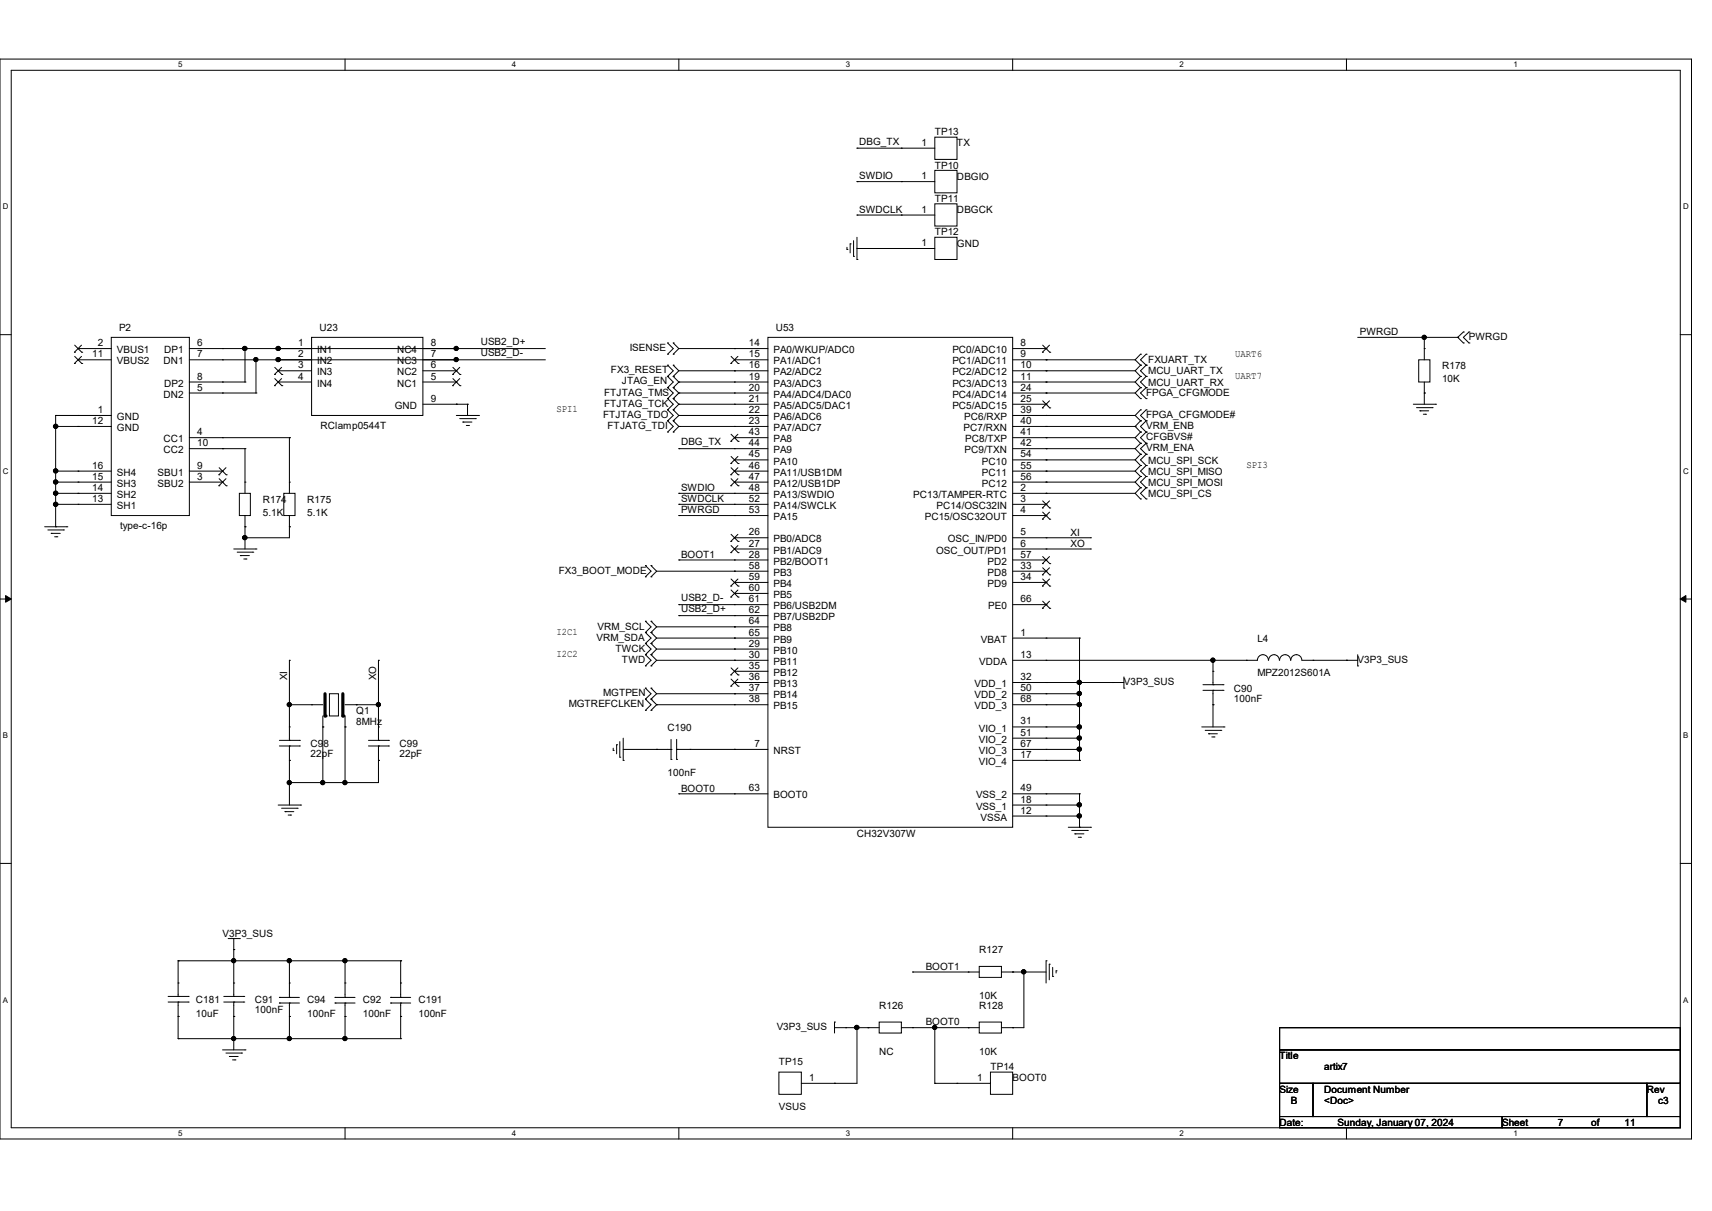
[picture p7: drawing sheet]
<svg xmlns="http://www.w3.org/2000/svg" width="297mm" height="210mm" viewBox="0 0 297 210" stroke-linecap="round" stroke-linejoin="round" font-family="sans-serif">
<path d="M0 10.2h293.5v187.3h-293.5zM1.9 12.2h289.6v183.4h-289.6z" fill="none" stroke="#000" stroke-width=".17"/>
<g fill="#fff">
<path d="M30.9 10.5h.8v1.5h-.8z"/>
<path d="M30.9 195.8h.8v1.5h-.8z"/>
</g>
<path d="M59.9 10.2v2M59.9 195.6v1.9" fill="none" stroke="#000" stroke-width=".17"/>
<g fill="#fff">
<path d="M88.8 10.5h.8v1.5h-.8z"/>
<path d="M88.8 195.8h.8v1.5h-.8z"/>
</g>
<path d="M117.8 10.2v2M117.8 195.6v1.9" fill="none" stroke="#000" stroke-width=".17"/>
<g fill="#fff">
<path d="M146.7 10.5h.8v1.5h-.8z"/>
<path d="M146.7 195.8h.8v1.5h-.8z"/>
</g>
<path d="M175.7 10.2v2M175.7 195.6v1.9" fill="none" stroke="#000" stroke-width=".17"/>
<g fill="#fff">
<path d="M204.6 10.5h.8v1.5h-.8z"/>
<path d="M204.6 195.8h.8v1.5h-.8z"/>
</g>
<path d="M233.6 10.2v2M233.6 195.6v1.9" fill="none" stroke="#000" stroke-width=".17"/>
<g fill="#fff">
<path d="M262.6 10.5h.7v1.5h-.7z"/>
<path d="M262.6 195.8h.7v1.5h-.7z"/>
<path d="M.5 35.1h1v1.5h-1z"/>
<path d="M292 35.1h1v1.5h-1z"/>
<path d="M.5 80.9h1v1.6h-1z"/>
<path d="M292 80.9h1v1.6h-1z"/>
</g>
<path d="M0 58h1.9M291.5 58h2" fill="none" stroke="#000" stroke-width=".17"/>
<g fill="#fff">
<path d="M.5 126.8h.9v1.5h-.9z"/>
<path d="M292 126.8h.9v1.5h-.9z"/>
</g>
<path d="M0 103.9h1.9M291.5 103.9h2" fill="none" stroke="#000" stroke-width=".17"/>
<path d="M1 103.3l.9 .6-.9 .5zM291.5 103.9l1-.6v1.1z" fill="#000" stroke="#000" stroke-width=".17"/>
<g fill="#fff">
<path d="M.5 172.6h.9v1.6h-.9z"/>
<path d="M292 172.6h.9v1.6h-.9z"/>
</g>
<g fill="none" stroke="#000" stroke-width=".17">
<path d="M148.7 31.5h.1M148.7 37.3h.1M148.7 25.7h.1M148.7 25.7h13.5M148.7 31.5h13.5M148.7 37.3h13.5M156.4 25.7h.1M156.4 31.5h.1M156.4 37.3h.1M162.2 23.8h3.8v3.8h-3.8zM162.2 29.5h3.8v3.9h-3.8zM162.2 35.3h3.8v3.9h-3.8z"/>
<path d="M13 59.9l1.2 1.2M14.1 59.9l-1.2 1.2M19.3 58.5h13.6v30.9h-13.6zM54.1 58.5h19.3v13.6h-19.3zM115.8 59.5h.1M115.8 59.5l1 1-1 .9M116.8 59.5h.1M116.8 59.5l1 1M133.2 58.5h42.5v85h-42.5zM146.9 43.3h.1M146.9 42.9v.4M147.5 42.3h.1"/>
<path d="M147.5 42.3v1.6M148.1 44.4h.1M148.1 41.7v2.7M148.7 45h.1M148.7 43.1h.1M148.7 41.1v3.9M148.7 43.1h13.5M156.4 43.1h.1M162.2 41.1h3.8v3.9h-3.8zM180.9 59.9l1.2 1.2M182.1 59.9l-1.3 1.2M235.5 58.5h17.4"/>
<path d="M247.1 58.5h.1M247.1 58.5v3.9M252.9 58.5h.1M252.9 58.5l1 1M253.9 57.6h.1M253.9 59.5h.1M253.9 57.6l-1 .9M254.8 59.5h.1M254.8 57.6h.1M254.8 57.6l-.9 .9 .9 1M9.7 72.1h.1M9.7 74h.1"/>
<path d="M9.7 72.1h9.6M9.7 74h9.6M9.7 72.1v19.3M12.9 61.1h.1M12.9 63h.1M13 61.8l1.2 1.2M13.5 72.1h.1M13.5 60.5h.1M13.5 62.4h.1M13.5 74h.1M13.5 60.5h5.8M13.5 62.4h5.8"/>
<path d="M14.1 61.8l-1.2 1.2M14.2 61.1h.1M14.2 63h.1M32.9 60.5h61.7M32.9 62.4h61.7M32.9 66.3h9.6M32.9 68.2h11.5M32.9 75.9h17.3M32.9 77.8h9.6M38.6 75.9h.1M38.6 68.2h.1M38.6 60.5h.1"/>
<path d="M38.6 62.4h.1M38.6 66.3h.1M38.6 77.8h.1M42.5 60.5h.1M42.5 66.3h.1M42.5 77.8h.1M42.5 60.5v5.8M42.5 77.8v7.8M44.4 62.4h.1M44.4 68.2h.1M44.4 62.4v5.8M47.6 64.9h.1"/>
<path d="M47.6 66.9h.1M47.7 63.7l1.2 1.2M47.7 65.7l1.2 1.2M48.3 60.5h.1M48.3 62.4h.1M48.3 64.3h.1M48.3 66.3h.1M48.3 64.3h5.8M48.3 66.3h5.8M48.9 63.7l-1.3 1.2M48.9 65.7l-1.3 1.2M48.9 64.9h.1"/>
<path d="M48.9 66.9h.1M50.2 75.9h.1M50.2 75.9v9.7M73.4 70.1h7.7M73.4 64.3h5.8M73.4 66.3h5.8M78.5 66.9h.1M78.5 64.9h.1M78.6 65.7l1.2 1.2M78.6 63.7l1.2 1.2M79.2 66.3h.1M79.2 64.3h.1"/>
<path d="M79.2 62.4h.1M79.2 60.5h.1M79.2 70.1h.1M79.2 72.1h3.8M79.8 72.6h2.7M79.8 65.7l-1.3 1.2M79.8 63.7l-1.3 1.2M79.8 66.9h.1M79.8 64.9h.1M80.3 73.2h.1M80.3 73.2h1.6M80.9 73.8h.4"/>
<path d="M81.1 70.1h.1M81.1 70.1v2M81.3 73.8h.1M82.5 72.6h.1M83 72.1h.1M115.8 61.4h.1M115.8 69.1h.1M115.8 71.1h.1M115.8 73h.1M115.8 74.9h.1M115.8 67.2h.1M115.8 65.3h.1"/>
<path d="M115.8 63.3h.1M115.8 69.1l1 1-1 1M115.8 71.1l1 1-1 .9M115.8 73l1 1-1 .9M115.8 67.2l1 1-1 .9M115.8 65.3l1 1-1 .9M115.8 63.3l1 1-1 1M116.8 61.4h.1M116.8 71.1h.1M116.8 69.1h.1M116.8 73h.1M116.8 74.9h.1"/>
<path d="M116.8 67.2h.1M116.8 65.3h.1M116.8 63.3h.1M116.8 69.1l1 1M116.8 71.1l1 1M116.8 73l1 1M116.8 67.2l1 1M116.8 65.3l1 1M116.8 63.3l1 1M117.8 68.2h.1M117.8 72.1h.1M117.8 74h.1"/>
<path d="M117.8 66.3h.1M117.8 70.1h.1M117.8 77.8h.1M117.8 72.1h15.4M117.8 70.1h15.4M117.8 60.5l-1 .9M117.8 70.1l-1 1M117.8 72.1l-1 .9M117.8 74l-1 .9M117.8 68.2l-1 .9M117.8 66.3l-1 .9M117.8 64.3l-1 1"/>
<path d="M117.8 60.5h15.4M117.8 64.3h15.4M117.8 66.3h15.4M117.8 68.2h15.4M117.8 74h15.4M117.8 77.8h15.4M126.8 63h.1M126.8 76.5h.1M126.8 61.8l1.3 1.2M126.8 75.3l1.3 1.2M126.8 79.2l1.3 1.2M127.4 60.5h.1"/>
<path d="M127.4 62.4h.1M127.4 64.3h.1M127.4 66.3h.1M127.4 68.2h.1M127.4 70.1h.1M127.4 72.1h.1M127.4 74h.1M127.4 75.9h.1M127.4 77.8h.1M127.4 79.8h.1M127.4 62.4h5.8M127.4 75.9h5.8"/>
<path d="M127.4 79.8h5.8M128 61.8l-1.2 1.2M128 75.3l-1.2 1.2M128 79.2l-1.2 1.2M128.1 63h.1M128.1 76.5h.1M175.7 72.1h21.2M175.7 70.1h5.8M175.7 60.5h5.8M175.7 62.4h21.2M175.7 64.3h21.2M175.7 66.3h21.2"/>
<path d="M175.7 68.2h21.2M175.7 74h21.2M175.7 75.9h21.2M175.7 77.8h21.2M175.7 79.8h21.2M180.8 61.1h.1M180.8 70.7h.1M180.9 69.5l1.2 1.2M181.5 60.5h.1M181.5 62.4h.1M181.5 64.3h.1M181.5 66.3h.1"/>
<path d="M181.5 68.2h.1M181.5 70.1h.1M181.5 72.1h.1M181.5 74h.1M181.5 75.9h.1M181.5 77.8h.1M181.5 79.8h.1M182.1 69.5l-1.3 1.2M182.1 61.1h.1M182.1 70.7h.1M196.9 74h.1M196.9 64.3l1 1"/>
<path d="M196.9 66.3l1 .9M196.9 62.4l1 .9M196.9 68.2l1 .9M196.9 79.8l1 .9M196.9 77.8l1 1M196.9 75.9l1 1M196.9 74l1 .9M196.9 72.1l1 .9M197.9 63.3h.1M197.9 65.3h.1M197.9 67.2h.1M197.9 61.4h.1"/>
<path d="M197.9 69.1h.1M197.9 78.8h.1M197.9 76.9h.1M197.9 74.9h.1M197.9 73h.1M197.9 71.1h.1M197.9 63.3l-1 1M197.9 65.3l-1 1M197.9 61.4l-1 1M197.9 67.2l-1 1M197.9 78.8l-1 1M197.9 76.9l-1 .9"/>
<path d="M197.9 74.9l-1 1M197.9 73l-1 1M197.9 71.1l-1 1M198.8 65.3h.1M198.8 63.3h.1M198.8 67.2h.1M198.8 61.4h.1M198.8 69.1h.1M198.8 78.8h.1M198.8 76.9h.1M198.8 74.9h.1M198.8 73h.1"/>
<path d="M198.8 71.1h.1M198.8 63.3l-.9 1 .9 1M198.8 65.3l-.9 1 .9 .9M198.8 61.4l-.9 1 .9 .9M198.8 67.2l-.9 1 .9 .9M198.8 78.8l-.9 1 .9 .9M198.8 76.9l-.9 .9 .9 1M198.8 74.9l-.9 1 .9 1M198.8 73l-.9 1 .9 .9M198.8 71.1l-.9 1 .9 .9M245.2 70.1h3.8M245.7 70.7h2.8"/>
<path d="M246.1 62.4h2v3.9h-2zM246.3 71.2h.1M246.3 71.2h1.6M246.9 71.8h.4M247.1 68.2h.1M247.1 60.5h.1M247.1 66.3v3.8M247.3 71.8h.1M248.5 70.7h.1M249 70.1h.1M7.7 91.4h3.9M8.3 91.9h2.7"/>
<path d="M8.9 92.5h.1M8.9 92.5h1.6M9.5 93.1h.4M9.7 81.7h.1M9.7 83.6h.1M9.7 85.6h.1M9.7 87.5h.1M9.7 91.4h.1M9.7 85.6h9.6M9.7 87.5h9.6M9.7 81.7h9.6M9.7 83.6h9.6"/>
<path d="M9.9 93.1h.1M11 91.9h.1M11.6 91.4h.1M13.5 87.5h.1M13.5 85.6h.1M13.5 83.6h.1M13.5 81.7h.1M32.9 81.7h5.7M32.9 83.6h5.7M38 84.2h.1M38 82.3h.1M38 83l1.2 1.2"/>
<path d="M38 81.1l1.2 1.2M38.6 83.6h.1M38.6 81.7h.1M39.2 83l-1.2 1.2M39.2 81.1l-1.2 1.2M39.2 84.2h.1M39.2 82.3h.1M40.6 95.2h3.8M41.1 95.8h2.8M41.5 85.6h1.9v3.8h-1.9zM41.7 96.4h.1M41.7 96.4h1.6"/>
<path d="M42.3 96.9h.4M42.5 91.4h.1M42.5 83.6h.1M42.5 93.3h.1M42.5 89.4v5.8M42.7 96.9h.1M43.9 95.8h.1M44.4 95.2h.1M49.2 85.6h2v3.8h-2zM50.2 91.4h.1M50.2 83.6h.1M50.2 89.4v3.9h-7.7"/>
<path d="M112 98.1h.1M112 98.1l.9 1-.9 .9M112.9 98.1h.1M112.9 98.1l1 1M113.9 99.1l-1 .9M113.9 99.1h19.3M117.8 97.1h.1M117.8 87.5h.1M117.8 85.6h.1M117.8 89.4h.1M117.8 85.6h15.4M117.8 87.5h15.4"/>
<path d="M117.8 89.4h15.4M117.8 97.1h15.4M126.8 93.9h.1M126.8 95.8h.1M126.8 80.4h.1M126.8 82.3h.1M126.8 84.2h.1M126.8 81.1l1.3 1.2M126.8 83l1.3 1.2M126.8 92.7l1.3 1.2M126.8 94.6l1.3 1.2M127.4 93.3h.1"/>
<path d="M127.4 95.2h.1M127.4 97.1h.1M127.4 81.7h.1M127.4 83.6h.1M127.4 85.6h.1M127.4 87.5h.1M127.4 89.4h.1M127.4 99.1h.1M127.4 95.2h5.8M127.4 93.3h5.8M127.4 81.7h5.8M127.4 83.6h5.8"/>
<path d="M128 94.6l-1.2 1.2M128 92.7l-1.2 1.2M128 81.1l-1.2 1.2M128 83l-1.2 1.2M128.1 93.9h.1M128.1 95.8h.1M128.1 80.4h.1M128.1 82.3h.1M128.1 84.2h.1M175.7 95.2h13.5M175.7 85.6h21.2M175.7 87.5h5.8"/>
<path d="M175.7 89.4h5.8M175.7 93.3h13.5M175.7 97.1h5.8M175.7 99.1h5.8M175.7 81.7h21.2M175.7 83.6h21.2M180.8 88.1h.1M180.8 90h.1M180.8 99.7h.1M180.8 97.7h.1M180.9 86.9l1.2 1.2M180.9 88.8l1.2 1.2"/>
<path d="M180.9 98.5l1.2 1.2M180.9 96.5l1.2 1.2M181.5 85.6h.1M181.5 87.5h.1M181.5 89.4h.1M181.5 93.3h.1M181.5 95.2h.1M181.5 99.1h.1M181.5 81.7h.1M181.5 83.6h.1M181.5 97.1h.1M182.1 86.9l-1.3 1.2"/>
<path d="M182.1 88.8l-1.3 1.2M182.1 98.5l-1.3 1.2M182.1 96.5l-1.3 1.2M182.1 88.1h.1M182.1 90h.1M182.1 99.7h.1M182.1 97.7h.1M189.2 93.3h.1M189.2 95.2h.1M196.9 81.7l1 .9M196.9 83.6l1 1M196.9 85.6l1 .9"/>
<path d="M197.9 80.7h.1M197.9 82.6h.1M197.9 84.6h.1M197.9 86.5h.1M197.9 80.7l-1 1M197.9 82.6l-1 1M197.9 84.6l-1 1M198.8 80.7h.1M198.8 82.6h.1M198.8 84.6h.1M198.8 86.5h.1M198.8 80.7l-.9 1 .9 .9"/>
<path d="M198.8 82.6l-.9 1 .9 1M198.8 84.6l-.9 1 .9 .9M50.2 114.5h.1M50.2 114.5v13.9M65.7 114.5h.1M65.7 114.5v13.9M112 113.5h.1M112 115.5h.1M112 111.6h.1M112 107.7h.1M112 109.7h.1M112 100h.1"/>
<path d="M112 119.3h.1M112 113.5l.9 1-.9 1M112 111.6l.9 1-.9 .9M112 107.7l.9 1-.9 1M112 109.7l.9 1-.9 .9M112 119.3l.9 1-.9 .9M112.9 115.5h.1M112.9 113.5h.1M112.9 111.6h.1M112.9 109.7h.1M112.9 107.7h.1M112.9 100h.1"/>
<path d="M112.9 119.3h.1M112.9 113.5l1 1M112.9 111.6l1 1M112.9 107.7l1 1M112.9 109.7l1 1M112.9 119.3l1 1M113.9 114.5h19.3M113.9 114.5l-1 1M113.9 112.6l-1 .9M113.9 108.7l-1 1M113.9 110.7l-1 .9M113.9 110.7h19.3"/>
<path d="M113.9 112.6h19.3M113.9 108.7h19.3M117.8 104.9h.1M117.8 106.8h.1M117.8 104.9h15.4M117.8 106.8h15.4M126.8 117.1h.1M126.8 119h.1M126.8 101.6h.1M126.8 103.5h.1M126.8 115.8l1.3 1.3M126.8 117.8l1.3 1.2"/>
<path d="M126.8 100.4l1.3 1.2M126.8 102.3l1.3 1.2M127.4 112.6h.1M127.4 114.5h.1M127.4 116.4h.1M127.4 118.4h.1M127.4 101h.1M127.4 102.9h.1M127.4 104.9h.1M127.4 106.8h.1M127.4 108.7h.1M127.4 110.7h.1"/>
<path d="M127.4 118.4h5.8M127.4 101h5.8M127.4 116.4h5.8M127.4 102.9h5.8M128 100.4l-1.2 1.2M128 115.8l-1.2 1.3M128 117.8l-1.2 1.2M128 102.3l-1.2 1.2M128.1 117.1h.1M128.1 119h.1M128.1 101.6h.1M128.1 103.5h.1"/>
<path d="M175.7 114.5h42.4a.95 .95 0 0 1 1-1 .95 .95 0 0 1 .9 1M175.7 118.4h19.3M175.7 110.7h11.6M175.7 101h5.8M175.7 104.9h5.8M180.8 101.6h.1M180.8 105.5h.1M180.9 100.4l1.2 1.2M180.9 104.3l1.2 1.2M181.5 110.7h.1M181.5 114.5h.1M181.5 118.4h.1"/>
<path d="M181.5 101h.1M181.5 104.9h.1M182.1 100.4l-1.3 1.2M182.1 104.3l-1.3 1.2M182.1 101.6h.1M182.1 105.5h.1M187.3 118.4h.1M187.3 110.7h.1M187.3 110.7v21.2M193 118.4h.1M195 119.3h.1M195 117.4v1.9"/>
<path d="M208.7 119.7h3.5M208.7 118.7h3.5M210.4 118.7h.1M210.4 119.7h.1M210.4 116.4h.1M210.4 114.5h.1M210.4 114.5v4.2M210.4 119.7v6.4M212.2 119.7h.1M212.2 118.7h.1M216.2 114.5h.1M222 114.5a.93 .93 0 0 0-1-1 .93 .93 0 0 0-.9 1"/>
<path d="M223.9 114.5a.95 .95 0 0 0-1-1 .95 .95 0 0 0-.9 1M225.8 114.5a.95 .95 0 0 0-.9-1 .95 .95 0 0 0-1 1M225.9 114.5h9.6M227.8 114.5h.1M233.6 114.5h.1M235.5 115.5h.1M235.5 113.5v2M48.3 139.6h3.9M48.5 129.4h3.4M48.5 128.4h3.4M50.2 128.4h.1M50.2 129.4h.1"/>
<path d="M50.2 126.1h.1M50.2 131.9h.1M50.2 122.2h.1M50.2 135.7h.1M50.2 129.4v10.2M50.2 122.2h5.8M51.9 129.4h.1M51.9 128.4h.1M52.2 139.6h.1M54.1 122.2h.1M56 126.1h.1M56 135.7h.1"/>
<path d="M56 124.2v11.5M57.1 120.3h1.6v3.9h-1.6zM59.9 126.1h.1M59.9 135.7h.1M59.9 122.2h5.8M59.9 124.2v11.5M61.8 122.2h.1M63.9 129.4h3.5M63.9 128.4h3.5M65.7 128.4h.1M65.7 129.4h.1M65.7 126.1h.1"/>
<path d="M65.7 131.9h.1M65.7 122.2h.1M65.7 129.4v6.3h-15.5M67.4 129.4h.1M67.4 128.4h.1M106.4 130.1h.1M106.4 129.8v.3M107 129.2h.1M107 129.2v1.5M107.5 131.3h.1M107.5 128.6v2.7M108.1 131.9h.1"/>
<path d="M108.1 128v3.9M108.1 130h8.3M112 121.2h.1M112 123.2h.1M112 121.2l.9 1-.9 1M112.9 123.2h.1M112.9 121.2h.1M112.9 121.2l1 1M113.9 130h.1M113.9 122.2h.1M113.9 122.2l-1 1M113.9 120.3l-1 .9"/>
<path d="M113.9 122.2h19.3M113.9 120.3h19.3M116.4 131.7h.1M116.4 130h.1M116.4 128.2v3.5M117.4 130h.1M117.4 131.7h.1M117.4 130h15.8M117.4 128.2v3.5M117.8 137.7h.1M117.8 137.7h15.4M119.7 130h.1"/>
<path d="M127.4 130h.1M127.4 120.3h.1M127.4 122.2h.1M127.4 137.7h.1M175.7 139.6h11.6M175.7 126.1h11.6M175.7 122.2h11.6M175.7 130h11.6M175.7 131.9h11.6M175.7 120.3h11.6M175.7 137.7h11.6M175.7 128h11.6"/>
<path d="M181.5 131.9h.1M181.5 139.6h.1M181.5 126.1h.1M181.5 137.7h.1M181.5 120.3h.1M181.5 128h.1M181.5 130h.1M181.5 122.2h.1M187.3 137.7h.1M187.3 139.6h.1M187.3 131.9h.1M187.3 120.3h.1"/>
<path d="M187.3 122.2h.1M187.3 126.1h.1M187.3 128h.1M187.3 130h.1M187.3 137.7v5.8M208.5 126.1h3.8M209.1 126.7h2.7M209.7 127.3h.1M209.7 127.3h1.5M210.2 127.8h.4M210.4 122.2h.1M210.6 127.8h.1"/>
<path d="M211.8 126.7h.1M212.3 126.1h.1M0 149.7h1.9M48.9 140.2h2.7M49.4 140.8h.1M49.4 140.8h1.6M50 141.4h.4M50.4 141.4h.1M51.6 140.2h.1M175.7 141.5h11.6M181.5 141.5h.1M185.3 143.5h3.9"/>
<path d="M185.9 144h2.7M186.5 144.6h.1M186.5 144.6h1.5M187.1 145.2h.4M187.3 141.5h.1M187.3 143.5h.1M187.5 145.2h.1M188.6 144h.1M189.2 143.5h.1M291.5 149.7h2M29.2 173.8h3.4M29.2 172.8h3.4"/>
<path d="M30.9 172.8h.1M30.9 173.8h.1M30.9 170.5h.1M30.9 176.3h.1M30.9 166.6h.1M30.9 166.6v6.2M30.9 173.8v6.3M30.9 166.6h38.6M32.6 173.8h.1M32.6 172.8h.1M38.8 173.8h3.5M38.8 172.8h3.5"/>
<path d="M39.6 162.8h1.9M40.6 164.7h.1M40.6 172.8h.1M40.6 173.8h.1M40.6 170.5h.1M40.6 176.3h.1M40.6 166.6h.1M40.6 162.8v10M40.6 173.8v8.3M41.5 162.8h.1M42.3 173.8h.1M42.3 172.8h.1"/>
<path d="M48.5 173h.1M48.5 173.9h.1M48.5 173h3.4M48.5 173.9h3.4M50.2 173.9h.1M50.2 173h.1M50.2 176.3h.1M50.2 170.5h.1M50.2 166.6h.1M50.2 166.6v6.4M50.2 173.9v6.2M58.1 173h.1"/>
<path d="M58.1 173.9h.1M58.1 173h3.5M58.1 173.9h3.5M59.9 173.9h.1M59.9 173h.1M59.9 176.3h.1M59.9 170.5h.1M59.9 166.6h.1M59.9 166.6v6.4M59.9 173.9v6.2M67.8 173h.1M67.8 173.9h.1"/>
<path d="M67.8 173h3.4M67.8 173.9h3.4M69.5 173.9h.1M69.5 173h.1M69.5 176.3h.1M69.5 170.5h.1M69.5 166.6h.1M69.5 166.6v6.4M69.5 173.9v6.2M144.8 177.2h.1M144.8 178.2h7.7M144.8 177.2v2"/>
<path d="M146.7 178.2h.1M148.7 178.2h.1M148.7 178.2v9.7h-9.7M150.6 178.2h.1M152.5 177.2h3.9v2h-3.9zM156.4 178.2h13.5M158.3 178.2h.1M158.3 168.6h.1M158.3 168.6h11.6M162.2 178.2h.1M162.2 178.2v9.7M168 168.6h.1"/>
<path d="M168 178.2h.1M169.9 167.6h3.8v1.9h-3.8zM169.9 177.2h3.8v2h-3.8zM173.7 168.6h7.8M175.7 168.6h.1M175.7 178.2h.1M177.6 168.6h.1M177.6 168.6v9.6h-3.9M181.5 166.6h.1M181.5 166.6v3.9M182 167.2h.1M182 167.2v2.7"/>
<path d="M182.6 169.3h.1M182.6 167.8v1.5M183.2 168.4h.1M183.2 168.4v.3M222 178.2h69.5v3.9h-69.5zM30.9 180.1h.1M30.9 180.1h38.6M38.6 182.1h3.9M39.2 182.6h2.7M39.8 183.2h.1M39.8 183.2h1.5M40.3 183.8h.5"/>
<path d="M40.6 180.1h.1M40.8 183.8h.1M41.9 182.6h.1M42.5 182.1h.1M50.2 180.1h.1M69.5 180.1h.1M135.1 185.9h3.9v3.9h-3.9zM144.8 187.9h.1M162.2 187.9h.1M162.2 187.9h9.6M166 187.9h.1M171.8 185.9h3.9v3.9h-3.9z"/>
<path d="M222 182.1h69.5v5.8h-69.5zM222 187.9h5.8v5.7h-5.8zM222 193.6h38.6v2h-38.6zM227.8 187.9h57.9v5.7h-57.9zM260.6 193.6h30.9v2h-30.9zM285.7 187.9h5.8v5.7h-5.8z"/>
</g>
<path d="M56.4 120.3v3.9M59.5 120.3v3.9" fill="none" stroke="#000" stroke-width=".55"/>
<g fill="#000">
<circle cx="56.4" cy="124.2" r=".28"/>
<circle cx="59.5" cy="124.2" r=".28"/>
</g>
<g fill="#000" stroke="#000" stroke-width=".17">
<circle cx="247.1" cy="58.5" r=".36"/>
<circle cx="9.7" cy="73.9" r=".37"/>
<circle cx="42.5" cy="60.4" r=".37"/>
<circle cx="44.4" cy="62.4" r=".36"/>
<circle cx="48.3" cy="60.4" r=".37"/>
<circle cx="48.3" cy="62.4" r=".37"/>
<circle cx="79.1" cy="60.4" r=".36"/>
<circle cx="79.1" cy="62.4" r=".36"/>
<circle cx="9.7" cy="83.6" r=".37"/>
<circle cx="9.7" cy="85.5" r=".37"/>
<circle cx="9.7" cy="87.5" r=".37"/>
<circle cx="9.7" cy="81.7" r=".37"/>
<circle cx="42.5" cy="93.2" r=".37"/>
<circle cx="187.3" cy="118.3" r=".37"/>
<circle cx="210.4" cy="114.5" r=".36"/>
<circle cx="50.2" cy="122.2" r=".36"/>
<circle cx="50.2" cy="135.7" r=".36"/>
<circle cx="56" cy="135.7" r=".36"/>
<circle cx="59.8" cy="135.7" r=".36"/>
<circle cx="65.6" cy="122.2" r=".36"/>
<circle cx="187.3" cy="122.2" r=".37"/>
<circle cx="187.3" cy="139.6" r=".37"/>
<circle cx="187.3" cy="126.1" r=".37"/>
<circle cx="187.3" cy="128" r=".37"/>
<circle cx="187.3" cy="120.3" r=".37"/>
<circle cx="187.3" cy="129.9" r=".37"/>
<circle cx="187.3" cy="141.5" r=".37"/>
<circle cx="40.5" cy="166.6" r=".36"/>
<circle cx="50.2" cy="166.6" r=".36"/>
<circle cx="59.8" cy="166.6" r=".36"/>
<circle cx="148.6" cy="178.2" r=".37"/>
<circle cx="162.2" cy="178.2" r=".36"/>
<circle cx="177.6" cy="168.5" r=".37"/>
<circle cx="40.5" cy="180.1" r=".36"/>
<circle cx="50.2" cy="180.1" r=".36"/>
<circle cx="59.8" cy="180.1" r=".36"/>
</g>
<g font-size="1.7">
<text x="162.2" y="23.5">TP13</text>
<text x="149.1" y="25.1">DBG_TX</text>
<text x="159.8" y="25.3">1</text>
<text x="162.2" y="29.3">TP10</text>
<text x="166" y="25.4">TX</text>
<text x="149.1" y="31.1">SWDIO</text>
<text x="159.8" y="31.1">1</text>
<text x="162.2" y="35.1">TP11</text>
<text x="166" y="31.2">DBGIO</text>
<text x="149.1" y="36.9">SWDCLK</text>
<text x="159.8" y="36.9">1</text>
<text x="162.2" y="40.8">TP12</text>
<text x="166" y="37">DBGCK</text>
<text x="159.8" y="42.7">1</text>
<text x="166" y="42.8">GND</text>
<text x="20.7" y="57.4">P2</text>
<text x="55.4" y="57.4">U23</text>
<text x="83.4" y="59.9">USB2_D+</text>
<text x="134.6" y="57.4">U53</text>
<text x="235.9" y="58.1">PWRGD</text>
<text x="254.8" y="59">PWRGD</text>
<text x="16" y="62">11</text>
<text x="17" y="60">2</text>
<text x="20.3" y="61.3">VBUS1</text>
<text x="20.3" y="63.2">VBUS2</text>
<text x="28.4" y="63.2">DN1</text>
<text x="28.5" y="61.3">DP1</text>
<text x="34.2" y="60">6</text>
<text x="34.2" y="62">7</text>
<text x="34.2" y="65.8">8</text>
<text x="51.7" y="60">1</text>
<text x="51.7" y="62">2</text>
<text x="51.7" y="63.9">3</text>
<text x="51.7" y="65.8">4</text>
<text x="55" y="61.3">IN1</text>
<text x="55" y="63.2">IN2</text>
<text x="55" y="65.1">IN3</text>
<text x="68.9" y="65.1">NC2</text>
<text x="68.9" y="63.2">NC3</text>
<text x="68.9" y="61.3">NC4</text>
<text x="74.7" y="65.8">5</text>
<text x="74.7" y="63.9">6</text>
<text x="74.7" y="62">7</text>
<text x="74.7" y="60">8</text>
<text x="83.4" y="61.8">USB2_D-</text>
<text x="106" y="64.8">FX3_RESET</text>
<text x="109.3" y="60.9">ISENSE</text>
<text x="129.9" y="60">14</text>
<text x="129.9" y="62">15</text>
<text x="129.9" y="63.9">16</text>
<text x="129.9" y="65.8">19</text>
<text x="134.2" y="61.3">PA0/WKUP/ADC0</text>
<text x="134.2" y="63.2">PA1/ADC1</text>
<text x="134.2" y="65.1">PA2/ADC2</text>
<text x="165.2" y="61.3">PC0/ADC10</text>
<text x="165.2" y="63.2">PC1/ADC11</text>
<text x="165.2" y="65.1">PC2/ADC12</text>
<text x="177" y="60">8</text>
<text x="177" y="62">9</text>
<text x="177" y="63.9">10</text>
<text x="177" y="65.8">11</text>
<text x="199.2" y="64.9">MCU_UART_TX</text>
<text x="199.2" y="63">FXUART_TX</text>
<text x="214.3" y="61.8">UART6</text>
<text x="214.3" y="65.7">UART7</text>
<text x="250.2" y="64">R178</text>
<text x="17" y="71.6">1</text>
<text x="28.4" y="69">DN2</text>
<text x="28.5" y="67.1">DP2</text>
<text x="34.2" y="67.7">5</text>
<text x="55" y="67.1">IN4</text>
<text x="68.5" y="70.9">GND</text>
<text x="68.9" y="67.1">NC1</text>
<text x="74.7" y="69.7">9</text>
<text x="96.5" y="71.5">SPI1</text>
<text x="104.8" y="70.6">FTJTAG_TCK</text>
<text x="104.8" y="68.6">FTJTAG_TMS</text>
<text x="107.9" y="66.7">JTAG_EN</text>
<text x="129.9" y="67.7">20</text>
<text x="129.9" y="69.7">21</text>
<text x="129.9" y="71.6">22</text>
<text x="134.2" y="67.1">PA3/ADC3</text>
<text x="134.2" y="69">PA4/ADC4/DAC0</text>
<text x="134.2" y="70.9">PA5/ADC5/DAC1</text>
<text x="165.2" y="67.1">PC3/ADC13</text>
<text x="165.2" y="69">PC4/ADC14</text>
<text x="165.2" y="70.9">PC5/ADC15</text>
<text x="177" y="67.7">24</text>
<text x="177" y="69.7">25</text>
<text x="177" y="71.6">39</text>
<text x="198.8" y="68.6">FPGA_CFGMODE</text>
<text x="199.2" y="66.9">MCU_UART_RX</text>
<text x="250.2" y="66.3">10K</text>
<text x="16" y="73.5">12</text>
<text x="20.3" y="72.9">GND</text>
<text x="20.3" y="74.8">GND</text>
<text x="28.4" y="76.7">CC1</text>
<text x="34.2" y="75.5">4</text>
<text x="34.2" y="77.4">10</text>
<text x="55.6" y="74.4">RClamp0544T</text>
<text x="104.6" y="72.5">FTJTAG_TDO</text>
<text x="105.4" y="74.4">FTJATG_TDI</text>
<text x="118.1" y="77.2">DBG_TX</text>
<text x="129.9" y="73.5">23</text>
<text x="129.9" y="75.5">43</text>
<text x="129.9" y="77.4">44</text>
<text x="134.2" y="72.9">PA6/ADC6</text>
<text x="134.2" y="74.8">PA7/ADC7</text>
<text x="134.2" y="76.7">PA8</text>
<text x="167.2" y="74.8">PC7/RXN</text>
<text x="167.3" y="72.9">PC6/RXP</text>
<text x="167.5" y="76.7">PC8/TXP</text>
<text x="177" y="73.5">40</text>
<text x="177" y="75.5">41</text>
<text x="177" y="77.4">42</text>
<text x="198.8" y="76.3">CFGBVS#</text>
<text x="198.8" y="74.4">VRM_ENB</text>
<text x="198.8" y="72.5">FPGA_CFGMODE#</text>
<text x="16" y="83.2">15</text>
<text x="16" y="81.3">16</text>
<text x="20.3" y="82.5">SH4</text>
<text x="27.3" y="82.5">SBU1</text>
<text x="28.4" y="78.6">CC2</text>
<text x="34.2" y="83.2">3</text>
<text x="34.2" y="81.3">9</text>
<text x="129.9" y="79.3">45</text>
<text x="129.9" y="81.3">46</text>
<text x="129.9" y="83.2">47</text>
<text x="134.2" y="78.6">PA9</text>
<text x="134.2" y="80.6">PA10</text>
<text x="134.2" y="82.5">PA11/USB1DM</text>
<text x="167.3" y="78.6">PC9/TXN</text>
<text x="170.3" y="80.6">PC10</text>
<text x="170.3" y="82.5">PC11</text>
<text x="177" y="79.3">54</text>
<text x="177" y="81.3">55</text>
<text x="177" y="83.2">56</text>
<text x="198.8" y="78.3">VRM_ENA</text>
<text x="199.2" y="80.4">MCU_SPI_SCK</text>
<text x="199.2" y="82.3">MCU_SPI_MISO</text>
<text x="216.2" y="81.2">SPI3</text>
<text x="16" y="87">13</text>
<text x="16" y="85.1">14</text>
<text x="20.3" y="88.3">SH1</text>
<text x="20.3" y="86.4">SH2</text>
<text x="20.3" y="84.4">SH3</text>
<text x="27.3" y="84.4">SBU2</text>
<text x="45.6" y="87.2">R174</text>
<text x="45.6" y="89.5">5.1K</text>
<text x="53.3" y="87.2">R175</text>
<text x="53.3" y="89.5">5.1K</text>
<text x="118.1" y="87.1">SWDCLK</text>
<text x="118.1" y="85.2">SWDIO</text>
<text x="118.1" y="89">PWRGD</text>
<text x="129.9" y="85.1">48</text>
<text x="129.9" y="87">52</text>
<text x="129.9" y="89">53</text>
<text x="134.2" y="84.4">PA12/USB1DP</text>
<text x="134.2" y="86.4">PA13/SWDIO</text>
<text x="134.2" y="88.3">PA14/SWCLK</text>
<text x="158.4" y="86.4">PC13/TAMPER-RTC</text>
<text x="162.5" y="88.3">PC14/OSC32IN</text>
<text x="170.3" y="84.4">PC12</text>
<text x="177" y="85.1">2</text>
<text x="177" y="87">3</text>
<text x="177" y="89">4</text>
<text x="199.2" y="84.2">MCU_SPI_MOSI</text>
<text x="199.2" y="86.2">MCU_SPI_CS</text>
<text x="20.9" y="91.8">type-c-16p</text>
<text x="129.9" y="92.8">26</text>
<text x="129.9" y="94.8">27</text>
<text x="134.2" y="94.1">PB0/ADC8</text>
<text x="134.2" y="90.2">PA15</text>
<text x="160.4" y="90.2">PC15/OSC32OUT</text>
<text x="164.4" y="94.1">OSC_IN/PD0</text>
<text x="177" y="92.8">5</text>
<text x="177" y="94.8">6</text>
<text x="185.7" y="92.9">XI</text>
<text x="185.7" y="94.8">XO</text>
<text x="96.9" y="99.5">FX3_BOOT_MODE</text>
<text x="118.1" y="96.7">BOOT1</text>
<text x="129.9" y="96.7">28</text>
<text x="129.9" y="98.6">58</text>
<text x="129.9" y="100.6">59</text>
<text x="134.2" y="96">PB1/ADC9</text>
<text x="134.2" y="97.9">PB2/BOOT1</text>
<text x="134.2" y="99.9">PB3</text>
<text x="134.2" y="101.8">PB4</text>
<text x="162.4" y="96">OSC_OUT/PD1</text>
<text x="171.3" y="99.9">PD8</text>
<text x="171.3" y="101.8">PD9</text>
<text x="171.3" y="97.9">PD2</text>
<text x="177" y="98.6">33</text>
<text x="177" y="100.6">34</text>
<text x="177" y="96.7">57</text>
<text x="118.1" y="104.3">USB2_D-</text>
<text x="118.1" y="106.2">USB2_D+</text>
<text x="129.9" y="102.5">60</text>
<text x="129.9" y="104.4">61</text>
<text x="129.9" y="106.3">62</text>
<text x="134.2" y="103.7">PB5</text>
<text x="134.2" y="105.7">PB6/USB2DM</text>
<text x="134.2" y="107.6">PB7/USB2DP</text>
<text x="171.4" y="105.7">PE0</text>
<text x="177" y="104.4">66</text>
<text x="96.5" y="114">I2C2</text>
<text x="96.5" y="110.1">I2C1</text>
<text x="103.5" y="111.1">VRM_SDA</text>
<text x="103.7" y="109.2">VRM_SCL</text>
<text x="106.8" y="113">TWCK</text>
<text x="129.9" y="112.1">29</text>
<text x="129.9" y="108.3">64</text>
<text x="129.9" y="110.2">65</text>
<text x="134.2" y="113.4">PB10</text>
<text x="134.2" y="109.5">PB8</text>
<text x="134.2" y="111.5">PB9</text>
<text x="170.2" y="111.5">VBAT</text>
<text x="177" y="110.2">1</text>
<text x="218.1" y="111.3">L4</text>
<text x="49.8" y="118" transform="rotate(-90 49.8 118)">XI</text>
<text x="65.3" y="118" transform="rotate(-90 65.3 118)">XO</text>
<text x="107.9" y="114.9">TWD</text>
<text x="129.9" y="114.1">30</text>
<text x="129.9" y="116">35</text>
<text x="129.9" y="117.9">36</text>
<text x="129.9" y="119.9">37</text>
<text x="134.2" y="115.3">PB11</text>
<text x="134.2" y="117.2">PB12</text>
<text x="134.2" y="119.2">PB13</text>
<text x="169.1" y="119.2">VDD_1</text>
<text x="169.9" y="115.3">VDDA</text>
<text x="177" y="114.1">13</text>
<text x="177" y="117.9">32</text>
<text x="177" y="119.9">50</text>
<text x="195" y="118.8">V3P3_SUS</text>
<text x="214.1" y="120">C90</text>
<text x="218.1" y="117.3">MPZ2012S601A</text>
<text x="235.5" y="114.9">V3P3_SUS</text>
<text x="61.8" y="123.8">Q1</text>
<text x="61.8" y="125.8">8MHz</text>
<text x="98.7" y="122.7">MGTREFCLKEN</text>
<text x="104.6" y="120.7">MGTPEN</text>
<text x="129.9" y="121.8">38</text>
<text x="134.2" y="121.1">PB14</text>
<text x="134.2" y="123">PB15</text>
<text x="169.1" y="121.1">VDD_2</text>
<text x="169.1" y="123">VDD_3</text>
<text x="177" y="125.6">31</text>
<text x="177" y="121.8">68</text>
<text x="214.1" y="121.7">100nF</text>
<text x="53.9" y="129.6">C98</text>
<text x="53.9" y="131.4">22pF</text>
<text x="69.3" y="129.6">C99</text>
<text x="69.3" y="131.4">22pF</text>
<text x="115.8" y="126.7">C190</text>
<text x="130.9" y="129.5">7</text>
<text x="134.2" y="130.8">NRST</text>
<text x="169.8" y="126.9">VIO_1</text>
<text x="169.8" y="128.8">VIO_2</text>
<text x="169.8" y="130.8">VIO_3</text>
<text x="177" y="131.4">17</text>
<text x="177" y="127.6">51</text>
<text x="177" y="129.5">67</text>
<text x="115.8" y="134.7">100nF</text>
<text x="118.1" y="137.3">BOOT0</text>
<text x="129.9" y="137.2">63</text>
<text x="169.8" y="132.7">VIO_4</text>
<text x="177" y="137.2">49</text>
<text x="134.2" y="138.5">BOOT0</text>
<text x="169.3" y="140.4">VSS_1</text>
<text x="169.3" y="138.5">VSS_2</text>
<text x="170.1" y="142.3">VSSA</text>
<text x="177" y="141.1">12</text>
<text x="177" y="139.2">18</text>
<text x="148.7" y="145.1">CH32V307W</text>
<text x="38.6" y="162.4">V3P3_SUS</text>
<text x="169.9" y="165.3">R127</text>
<text x="160.6" y="168.2">BOOT1</text>
<text x="169.9" y="173.3">10K</text>
<text x="34" y="174">C181</text>
<text x="34" y="176.4">10uF</text>
<text x="44.2" y="174">C91</text>
<text x="44.2" y="175.8">100nF</text>
<text x="53.3" y="174">C94</text>
<text x="53.3" y="176.4">100nF</text>
<text x="62.9" y="174">C92</text>
<text x="62.9" y="176.4">100nF</text>
<text x="72.6" y="174">C191</text>
<text x="72.6" y="176.4">100nF</text>
<text x="134.7" y="178.6">V3P3_SUS</text>
<text x="152.5" y="175">R126</text>
<text x="160.6" y="177.8">BOOT0</text>
<text x="169.9" y="175">R128</text>
<text x="135.1" y="184.7">TP15</text>
<text x="152.5" y="182.9">NC</text>
<text x="169.9" y="182.9">10K</text>
<text x="171.8" y="185.6">TP14</text>
<text x="222" y="183.7">Title</text>
<text x="229.7" y="185.6">artix7</text>
<text x="140.4" y="187.4">1</text>
<text x="169.5" y="187.4">1</text>
<text x="175.7" y="187.5">BOOT0</text>
<text x="222" y="189.5">Size</text>
<text x="223.9" y="191.4">B</text>
<text x="229.7" y="191.4">&lt;Doc&gt;</text>
<text x="229.7" y="189.5">Document Number</text>
<text x="285.7" y="189.5">Rev</text>
<text x="287.7" y="191.4">c3</text>
<text x="135.1" y="192.6">VSUS</text>
<text x="222" y="195.2">Date:</text>
<text x="232.1" y="195.2">Sunday, January 07, 2024</text>
<text x="260.6" y="195.2">Sheet</text>
<text x="270.2" y="195.2">7</text>
<text x="276" y="195.2">of</text>
<text x="281.8" y="195.2">11</text>
</g>
<g font-size="1.4">
<text x="30.9" y="11.7">5</text>
<text x="88.8" y="11.7">4</text>
<text x="146.7" y="11.7">3</text>
<text x="204.6" y="11.7">2</text>
<text x="262.6" y="11.7">1</text>
<text x=".5" y="36.3">D</text>
<text x="292" y="36.3">D</text>
<text x=".5" y="82.2">C</text>
<text x="292" y="82.2">C</text>
<text x=".5" y="128">B</text>
<text x="292" y="128">B</text>
<text x=".5" y="173.9">A</text>
<text x="292" y="173.9">A</text>
<text x="30.9" y="197">5</text>
<text x="88.8" y="197">4</text>
<text x="146.7" y="197">3</text>
<text x="204.6" y="197">2</text>
<text x="262.6" y="197">1</text>
</g>
</svg>
